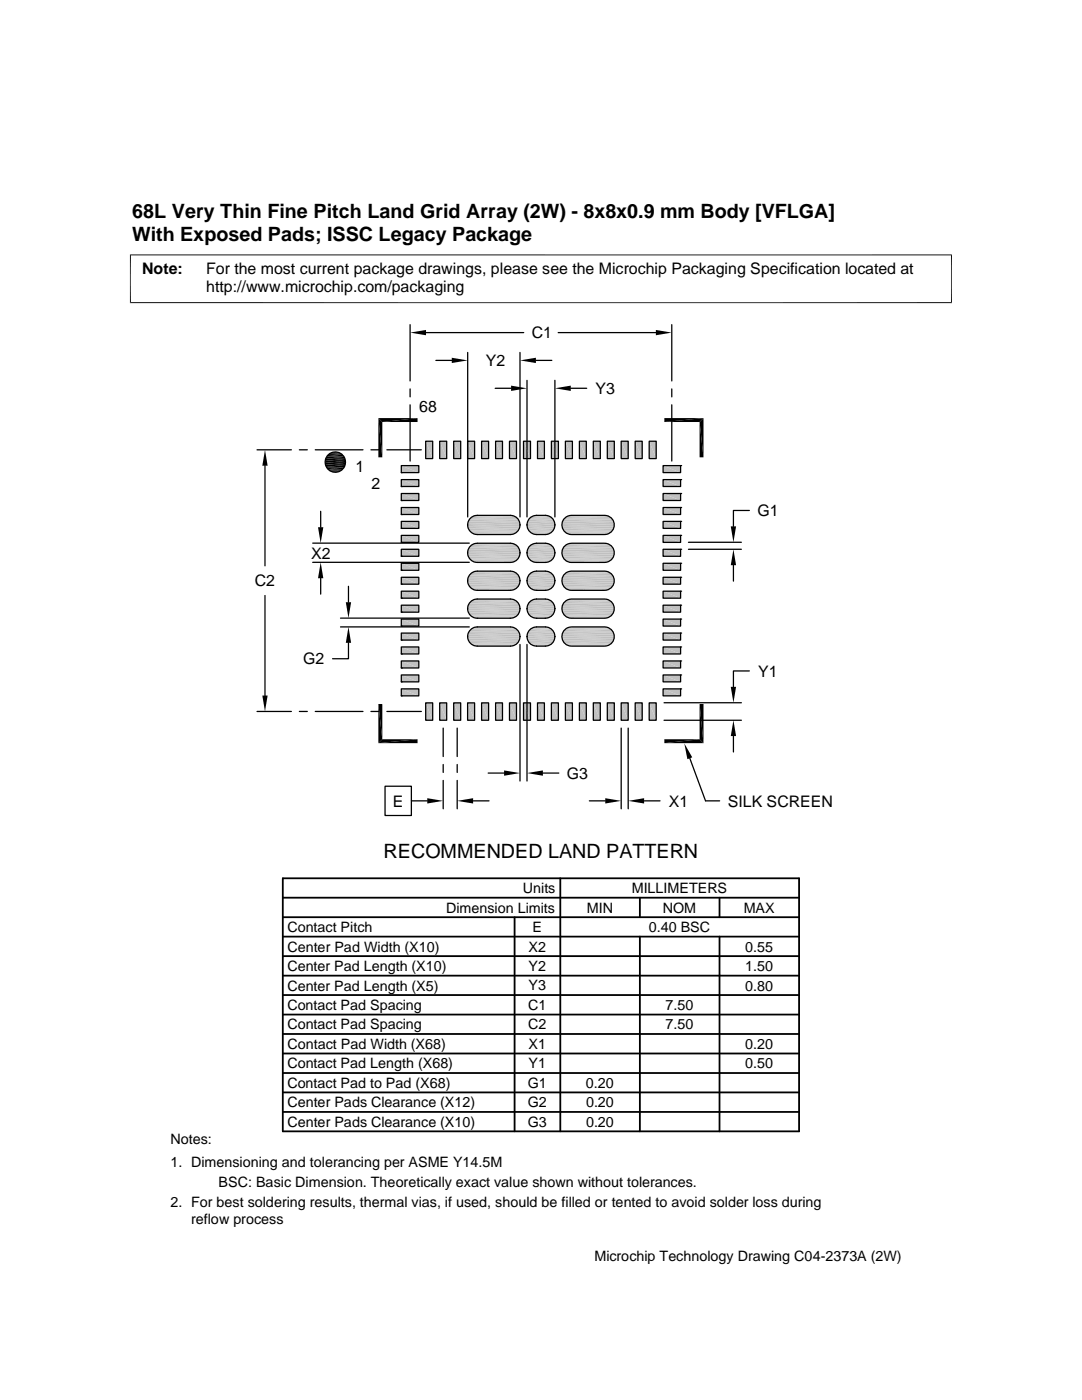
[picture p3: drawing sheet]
<svg xmlns="http://www.w3.org/2000/svg" width="216mm" height="279mm" viewBox="0 0 216 279" stroke-linecap="round" stroke-linejoin="round" font-family="sans-serif">
<g fill="#c0c0c0">
<path d="M129.5 88.1l1.4 3.4h-1.4z"/>
<path d="M129.5 88.1h1.4v3.4z"/>
<path d="M126.7 88.1l1.4 3.4h-1.4z"/>
<path d="M126.7 88.1h1.4v3.4z"/>
<path d="M124 88.1l1.3 3.4h-1.3z"/>
<path d="M124 88.1h1.3v3.4z"/>
<path d="M121.2 88.1l1.4 3.4h-1.4z"/>
<path d="M121.2 88.1h1.4v3.4z"/>
<path d="M118.4 88.1l1.4 3.4h-1.4z"/>
<path d="M118.4 88.1h1.4v3.4z"/>
<path d="M115.6 88.1l1.4 3.4h-1.4z"/>
<path d="M115.6 88.1h1.4v3.4z"/>
<path d="M112.8 88.1l1.4 3.4h-1.4z"/>
<path d="M112.8 88.1h1.4v3.4z"/>
<path d="M110 88.1l1.4 3.4h-1.4z"/>
<path d="M110 88.1h1.4v3.4z"/>
<path d="M107.3 88.1l1.3 3.4h-1.3z"/>
<path d="M107.3 88.1h1.3v3.4z"/>
<path d="M104.5 88.1l1.4 3.4h-1.4z"/>
<path d="M104.5 88.1h1.4v3.4z"/>
<path d="M101.7 88.1l1.4 3.4h-1.4z"/>
<path d="M101.7 88.1h1.4v3.4z"/>
<path d="M98.9 88.1l1.4 3.4h-1.4z"/>
<path d="M98.9 88.1h1.4v3.4z"/>
<path d="M96.1 88.1l1.4 3.4h-1.4z"/>
<path d="M96.1 88.1h1.4v3.4z"/>
<path d="M93.3 88.1l1.4 3.4h-1.4z"/>
<path d="M93.3 88.1h1.4v3.4z"/>
<path d="M90.5 88.1l1.4 3.4h-1.4z"/>
<path d="M90.5 88.1h1.4v3.4z"/>
<path d="M87.7 88.1l1.4 3.4h-1.4z"/>
<path d="M87.7 88.1h1.4v3.4z"/>
<path d="M84.9 88.1l1.4 3.4h-1.4z"/>
<path d="M84.9 88.1h1.4v3.4z"/>
<path d="M132.3 92.9l3.5 1.4h-3.5z"/>
<path d="M132.3 92.9h3.5v1.4z"/>
<path d="M80.1 92.9l3.5 1.4h-3.5z"/>
<path d="M80.1 92.9h3.5v1.4z"/>
<path d="M132.3 95.7l3.5 1.4h-3.5z"/>
<path d="M132.3 95.7h3.5v1.4z"/>
<path d="M80.1 95.7l3.5 1.4h-3.5z"/>
<path d="M80.1 95.7h3.5v1.4z"/>
<path d="M132.3 98.5l3.5 1.4h-3.5z"/>
<path d="M132.3 98.5h3.5v1.4z"/>
<path d="M80.1 98.5l3.5 1.4h-3.5z"/>
<path d="M80.1 98.5h3.5v1.4z"/>
<path d="M132.3 101.3l3.5 1.4h-3.5z"/>
<path d="M132.3 101.3h3.5v1.4z"/>
<path d="M80.1 101.3l3.5 1.4h-3.5z"/>
<path d="M80.1 101.3h3.5v1.4z"/>
<path d="M132.3 104.1l3.5 1.4h-3.5z"/>
<path d="M132.3 104.1h3.5v1.4z"/>
<path d="M80.1 104.1l3.5 1.4h-3.5z"/>
<path d="M80.1 104.1h3.5v1.4z"/>
<path d="M132.3 106.8l3.5 1.4h-3.5z"/>
<path d="M132.3 106.8h3.5v1.4z"/>
<path d="M80.1 106.8l3.5 1.4h-3.5z"/>
<path d="M80.1 106.8h3.5v1.4z"/>
<path d="M132.3 109.6l3.5 1.4h-3.5z"/>
<path d="M132.3 109.6h3.5v1.4z"/>
<path d="M80.1 109.6l3.5 1.4h-3.5z"/>
<path d="M80.1 109.6h3.5v1.4z"/>
<path d="M132.3 112.4l3.5 1.4h-3.5z"/>
<path d="M132.3 112.4h3.5v1.4z"/>
<path d="M80.1 112.4l3.5 1.4h-3.5z"/>
<path d="M80.1 112.4h3.5v1.4z"/>
<path d="M132.3 115.2l3.5 1.4h-3.5z"/>
<path d="M132.3 115.2h3.5v1.4z"/>
<path d="M80.1 115.2l3.5 1.4h-3.5z"/>
<path d="M80.1 115.2h3.5v1.4z"/>
<path d="M132.3 118l3.5 1.4h-3.5z"/>
<path d="M132.3 118h3.5v1.4z"/>
<path d="M80.1 118l3.5 1.4h-3.5z"/>
<path d="M80.1 118h3.5v1.4z"/>
<path d="M132.3 120.8l3.5 1.4h-3.5z"/>
<path d="M132.3 120.8h3.5v1.4z"/>
<path d="M80.1 120.8l3.5 1.4h-3.5z"/>
<path d="M80.1 120.8h3.5v1.4z"/>
<path d="M132.3 123.5l3.5 1.4h-3.5z"/>
<path d="M132.3 123.5h3.5v1.4z"/>
<path d="M80.1 123.5l3.5 1.4h-3.5z"/>
<path d="M80.1 123.5h3.5v1.4z"/>
<path d="M132.3 126.3l3.5 1.4h-3.5z"/>
<path d="M132.3 126.3h3.5v1.4z"/>
<path d="M80.1 126.3l3.5 1.4h-3.5z"/>
<path d="M80.1 126.3h3.5v1.4z"/>
<path d="M132.3 129.1l3.5 1.4h-3.5z"/>
<path d="M132.3 129.1h3.5v1.4z"/>
<path d="M80.1 129.1l3.5 1.4h-3.5z"/>
<path d="M80.1 129.1h3.5v1.4z"/>
<path d="M132.3 131.9l3.5 1.4h-3.5z"/>
<path d="M132.3 131.9h3.5v1.4z"/>
<path d="M80.1 131.9l3.5 1.4h-3.5z"/>
<path d="M80.1 131.9h3.5v1.4z"/>
<path d="M132.3 134.7l3.5 1.4h-3.5z"/>
<path d="M132.3 134.7h3.5v1.4z"/>
<path d="M80.1 134.7l3.5 1.4h-3.5z"/>
<path d="M80.1 134.7h3.5v1.4z"/>
<path d="M132.3 137.5l3.5 1.4h-3.5z"/>
<path d="M132.3 137.5h3.5v1.4z"/>
<path d="M80.1 137.5l3.5 1.4h-3.5z"/>
<path d="M80.1 137.5h3.5v1.4z"/>
<path d="M129.5 140.3l1.4 3.4h-1.4z"/>
<path d="M129.5 140.3h1.4v3.4z"/>
<path d="M126.7 140.3l1.4 3.4h-1.4z"/>
<path d="M126.7 140.3h1.4v3.4z"/>
<path d="M124 140.3l1.3 3.4h-1.3z"/>
<path d="M124 140.3h1.3v3.4z"/>
<path d="M121.2 140.3l1.4 3.4h-1.4z"/>
<path d="M121.2 140.3h1.4v3.4z"/>
<path d="M118.4 140.3l1.4 3.4h-1.4z"/>
<path d="M118.4 140.3h1.4v3.4z"/>
<path d="M115.6 140.3l1.4 3.4h-1.4z"/>
<path d="M115.6 140.3h1.4v3.4z"/>
<path d="M112.8 140.3l1.4 3.4h-1.4z"/>
<path d="M112.8 140.3h1.4v3.4z"/>
<path d="M110 140.3l1.4 3.4h-1.4z"/>
<path d="M110 140.3h1.4v3.4z"/>
<path d="M107.3 140.3l1.3 3.4h-1.3z"/>
<path d="M107.3 140.3h1.3v3.4z"/>
<path d="M104.5 140.3l1.4 3.4h-1.4z"/>
<path d="M104.5 140.3h1.4v3.4z"/>
<path d="M101.7 140.3l1.4 3.4h-1.4z"/>
<path d="M101.7 140.3h1.4v3.4z"/>
<path d="M98.9 140.3l1.4 3.4h-1.4z"/>
<path d="M98.9 140.3h1.4v3.4z"/>
<path d="M96.1 140.3l1.4 3.4h-1.4z"/>
<path d="M96.1 140.3h1.4v3.4z"/>
<path d="M93.3 140.3l1.4 3.4h-1.4z"/>
<path d="M93.3 140.3h1.4v3.4z"/>
<path d="M90.5 140.3l1.4 3.4h-1.4z"/>
<path d="M90.5 140.3h1.4v3.4z"/>
<path d="M87.7 140.3l1.4 3.4h-1.4z"/>
<path d="M87.7 140.3h1.4v3.4z"/>
<path d="M84.9 140.3l1.4 3.4h-1.4z"/>
<path d="M84.9 140.3h1.4v3.4z"/>
</g>
<g fill="none" stroke="#c0c0c0" stroke-width=".2">
<path d="M94.2 103.1h8.7M94.2 108.6h8.7M94.2 114.2h8.7M94.2 119.8h8.7M94.2 106.4h8.7M94.2 112h8.7M94.2 117.6h8.7M94.5 102.9h8.1M94.5 108.5h8.1M94.5 114.1h8.1M94.5 119.6h8.1M94.5 106.6h8.1"/>
<path d="M94.5 112.2h8.1M94.5 117.7h8.1M94.8 106.7h7.4M94.8 112.2h7.4M94.8 117.8h7.4M94.8 102.9h7.4M94.8 108.4h7.4M94.8 114h7.4M94.8 119.6h7.4M106 103.1h3.9M106 108.6h3.9M106 114.2h3.9"/>
<path d="M106 119.8h3.9M106 106.4h3.9M106 112h3.9M106 117.6h3.9M106.3 102.9h3.2M106.3 108.5h3.2M106.3 114.1h3.2M106.3 119.6h3.2M106.3 106.6h3.2M106.3 112.2h3.2M106.3 117.7h3.2M106.7 106.7h2.5"/>
<path d="M106.7 112.2h2.5M106.7 117.8h2.5M106.7 102.9h2.5M106.7 108.4h2.5M106.7 114h2.5M106.7 119.6h2.5M113 103.1h8.7M113 108.6h8.7M113 114.2h8.7M113 119.8h8.7M113 106.4h8.7M113 112h8.7"/>
<path d="M113 117.6h8.7M113.3 106.6h8.1M113.3 112.2h8.1M113.3 117.7h8.1M113.3 102.9h8.1M113.3 108.5h8.1M113.3 114.1h8.1M113.3 119.6h8.1M113.7 102.9h7.3M113.7 108.4h7.3M113.7 114h7.3M113.7 119.6h7.3"/>
<path d="M113.7 106.7h7.3M113.7 112.2h7.3M113.7 117.8h7.3M94.2 125.4h8.7M94.2 123.1h8.7M94.2 128.7h8.7M94.5 125.2h8.1M94.5 123.3h8.1M94.5 128.9h8.1M94.8 123.4h7.4M94.8 128.9h7.4M94.8 125.1h7.4"/>
<path d="M106 125.4h3.9M106 123.1h3.9M106 128.7h3.9M106.3 125.2h3.2M106.3 123.3h3.2M106.3 128.9h3.2M106.7 123.4h2.5M106.7 128.9h2.5M106.7 125.1h2.5M113 125.4h8.7M113 123.1h8.7M113 128.7h8.7"/>
<path d="M113.3 123.3h8.1M113.3 128.9h8.1M113.3 125.2h8.1M113.7 125.1h7.3M113.7 123.4h7.3M113.7 128.9h7.3"/>
</g>
<g fill="none" stroke="#c0c0c0" stroke-width=".23">
<path d="M93.9 103.3h9.3M93.9 108.8h9.3M93.9 106.2h9.3M105.7 103.3h4.5M105.7 108.8h4.5M105.7 106.2h4.5M112.7 103.3h9.3M112.7 108.8h9.3M112.7 106.2h9.3M93.9 125.6h9.3M93.9 122.9h9.3M93.9 128.5h9.3"/>
<path d="M105.7 125.6h4.5M105.7 122.9h4.5M105.7 128.5h4.5M112.7 125.6h9.3M112.7 122.9h9.3M112.7 128.5h9.3"/>
</g>
<g fill="none" stroke="#c0c0c0" stroke-width=".3">
<path d="M93.6 106h9.8M93.6 103.5h9.8M93.6 109.1h9.8M105.5 106h4.9M105.5 103.5h4.9M105.5 109.1h4.9M112.4 106h9.8M112.4 103.5h9.8M112.4 109.1h9.8M93.6 122.7h9.8M93.6 128.2h9.8M93.6 125.8h9.8"/>
<path d="M105.5 122.7h4.9M105.5 128.2h4.9M105.5 125.8h4.9M112.4 122.7h9.8M112.4 128.2h9.8M112.4 125.8h9.8"/>
</g>
<g fill="none" stroke="#c0c0c0" stroke-width=".34">
<path d="M93.5 111.2h10.1M93.5 116.8h10.1M93.5 103.9h10.1M93.5 109.4h10.1M93.5 115h10.1M105.3 111.2h5.3M105.3 116.8h5.3M105.3 103.9h5.3M105.3 109.4h5.3M105.3 115h5.3M112.3 111.2h10.1M112.3 116.8h10.1"/>
<path d="M112.3 103.9h10.1M112.3 109.4h10.1M112.3 115h10.1M93.5 122.4h10.1M93.5 127.9h10.1M93.5 120.6h10.1M105.3 122.4h5.3M105.3 127.9h5.3M105.3 120.6h5.3M112.3 122.4h10.1M112.3 127.9h10.1M112.3 120.6h10.1"/>
</g>
<g fill="none" stroke="#c0c0c0" stroke-width=".36">
<path d="M93.3 104.6h10.5M93.3 110.1h10.5M93.3 115.7h10.5M93.3 104.2h10.4M93.3 109.8h10.4M93.3 115.3h10.4M93.3 105.3h10.4M93.3 110.9h10.4M93.3 116.4h10.4M105.2 104.6h5.5M105.2 110.1h5.5M105.2 115.7h5.5"/>
<path d="M105.2 104.2h5.5M105.2 109.8h5.5M105.2 115.3h5.5M105.2 105.3h5.5M105.2 110.9h5.5M105.2 116.4h5.5M112.1 104.6h10.5M112.1 110.1h10.5M112.1 115.7h10.5M112.2 104.2h10.3M112.2 109.8h10.3M112.2 115.3h10.3"/>
<path d="M112.2 105.3h10.3M112.2 110.9h10.3M112.2 116.4h10.3M93.3 121.7h10.5M93.3 127.2h10.5M93.3 120.9h10.4M93.3 126.5h10.4M93.3 122h10.4M93.3 127.6h10.4M105.2 121.7h5.5M105.2 127.2h5.5M105.2 120.9h5.5"/>
<path d="M105.2 126.5h5.5M105.2 122h5.5M105.2 127.6h5.5M112.1 121.7h10.5M112.1 127.2h10.5M112.2 120.9h10.3M112.2 126.5h10.3M112.2 122h10.3M112.2 127.6h10.3"/>
</g>
<g fill="none" stroke="#c0c0c0" stroke-width=".38">
<path d="M93.3 104.9h10.5M93.3 110.5h10.5M93.3 116.1h10.5M105.2 104.9h5.5M105.2 110.5h5.5M105.2 116.1h5.5M112.1 104.9h10.5M112.1 110.5h10.5M112.1 116.1h10.5M93.3 121.3h10.5M93.3 126.9h10.5M105.2 121.3h5.5"/>
<path d="M105.2 126.9h5.5M112.1 121.3h10.5M112.1 126.9h10.5"/>
</g>
<path d="M93.5 105.7h10.1M105.3 105.7h5.3M112.3 105.7h10.1M93.5 126.1h10.1M105.3 126.1h5.3M112.3 126.1h10.1" fill="none" stroke="#c0c0c0" stroke-width=".32"/>
<path d="M93.6 111.5h9.8M93.6 117.1h9.8M93.6 114.7h9.8M105.5 111.5h4.9M105.5 117.1h4.9M105.5 114.7h4.9M112.4 111.5h9.8M112.4 117.1h9.8M112.4 114.7h9.8M93.6 120.3h9.8M105.5 120.3h4.9M112.4 120.3h9.8" fill="none" stroke="#c0c0c0" stroke-width=".28"/>
<path d="M93.9 114.4h9.3M93.9 120h9.3M93.9 111.8h9.3M93.9 117.4h9.3M105.7 114.4h4.5M105.7 120h4.5M105.7 111.8h4.5M105.7 117.4h4.5M112.7 114.4h9.3M112.7 120h9.3M112.7 111.8h9.3M112.7 117.4h9.3" fill="none" stroke="#c0c0c0" stroke-width=".25"/>
<g fill="none" stroke="#000" stroke-width=".25">
<path d="M81.8 64.8v11.2M81.8 77.6v1.6M85 66.4h19.5M87 71.9h3.1M93.3 70.3v32.9M98.8 77.5h3.2M103.8 70.3v32.9M105.2 75.9v27.3M106.9 71.9h3.2M110.7 75.9v27.3M111.4 66.4h19.5M113.9 77.5h3.2"/>
<path d="M134 64.8v11.2M134 77.6v1.6M51.3 89.8h6.8M52.9 92.9v20M59.7 89.8h1.6M62.9 89.8h9.5M65.5 90.7h2.8M65.5 93.8h2.8M74 89.8h1.6M77.2 89.8h6.9M80.1 98.5h3.5v1.4h-3.5zM80.1 99.9h.1"/>
<path d="M80.1 95.7h3.5v1.4h-3.5zM80.1 97.1h.1M80.1 92.9h3.5v1.4h-3.5zM80.1 94.3h.1M81.8 80.8v11.2M84.9 88.1h1.4v3.4h-1.4zM87.7 88.1h1.4v3.4h-1.4zM90.5 88.1h1.4v3.4h-1.4zM93.3 88.1h1.4v3.4h-1.4zM96.1 88.1h1.4v3.4h-1.4zM98.9 88.1h1.4v3.4h-1.4zM101.7 88.1h1.4v3.4h-1.4z"/>
<path d="M104.5 88.1h1.4v3.4h-1.4zM107.3 88.1h1.3v3.4h-1.3zM110 88.1h1.4v3.4h-1.4zM112.8 88.1h1.4v3.4h-1.4zM115.6 88.1h1.4v3.4h-1.4zM118.4 88.1h1.4v3.4h-1.4zM121.2 88.1h1.4v3.4h-1.4zM124 88.1h1.3v3.4h-1.3zM126.7 88.1h1.4v3.4h-1.4zM129.5 88.1h1.4v3.4h-1.4zM132.3 92.9h3.5v1.4h-3.5zM132.3 95.7h3.5v1.4h-3.5z"/>
<path d="M132.3 98.5h3.5v1.4h-3.5zM134 80.8v11.2M135.8 92.9h.1M135.8 95.7h.1M135.8 98.5h.1M52.9 118.9v19.9M62.4 112.2h31.2M62.4 108.4h31.2M64 102v3.2M64 115.4v3.2M69.5 117v3.2M80.1 118h3.5v1.4h-3.5z"/>
<path d="M80.1 119.4h.1M80.1 115.2h3.5v1.4h-3.5zM80.1 116.6h.1M80.1 112.4h3.5v1.4h-3.5zM80.1 113.8h.1M80.1 109.6h3.5v1.4h-3.5zM80.1 111h.1M80.1 106.8h3.5v1.4h-3.5zM80.1 108.2h.1M80.1 104.1h3.5v1.4h-3.5zM80.1 105.5h.1M80.1 101.3h3.5v1.4h-3.5z"/>
<path d="M80.1 102.7h.1M93.3 115.9h.1M93.3 110.3h.1M93.3 104.8h.1M103.8 115.9a1.91 1.91 0 0 0-1.9-1.9h-6.7a1.94 1.94 0 0 0-1.9 1.9M103.8 110.3a1.89 1.89 0 0 0-1.9-1.9h-6.7a1.92 1.92 0 0 0-1.9 1.9M103.8 104.8a1.89 1.89 0 0 0-1.9-2h-6.7a1.92 1.92 0 0 0-1.9 2M103.8 115.9h.1M103.8 110.3h.1M103.8 104.8h.1M103.8 115.9a1.91 1.91 0 0 1-1.9 1.9h-6.7a1.94 1.94 0 0 1-1.9-1.9M103.8 110.3a1.91 1.91 0 0 1-1.9 1.9h-6.7a1.94 1.94 0 0 1-1.9-1.9"/>
<path d="M103.8 104.8a1.92 1.92 0 0 1-1.9 1.9h-6.7a1.96 1.96 0 0 1-1.9-1.9M105.2 115.9h.1M105.2 110.3h.1M105.2 104.8h.1M110.7 115.9a1.91 1.91 0 0 0-1.9-1.9 3.8 3.8 0 0 0-2.9 .4 1.93 1.93 0 0 0-.7 1.5M110.7 110.3a1.89 1.89 0 0 0-1.9-1.9 3.9 3.9 0 0 0-2.9 .4 1.99 1.99 0 0 0-.7 1.5M110.7 104.8a1.89 1.89 0 0 0-1.9-2 3.9 3.9 0 0 0-2.9 .5 1.99 1.99 0 0 0-.7 1.5M110.7 115.9h.1M110.7 110.3h.1M110.7 104.8h.1M110.7 115.9a1.91 1.91 0 0 1-1.9 1.9 3.8 3.8 0 0 1-2.9-.4 1.93 1.93 0 0 1-.7-1.5M110.7 110.3a1.91 1.91 0 0 1-1.9 1.9 3.8 3.8 0 0 1-2.9-.4 1.93 1.93 0 0 1-.7-1.5"/>
<path d="M110.7 104.8a1.92 1.92 0 0 1-1.9 1.9 3.7 3.7 0 0 1-2.9-.4 1.91 1.91 0 0 1-.7-1.5M112.7 103.4l.6-.4 .7-.2h6.6a1.92 1.92 0 0 1 2 2 1.92 1.92 0 0 1-2 1.9h-6.6a1.92 1.92 0 0 1-1.7-1.2 1.92 1.92 0 0 1 .4-2.1zM112.7 108.9l.6-.3 .7-.2h6.6a1.92 1.92 0 0 1 2 1.9 1.92 1.92 0 0 1-2 1.9h-6.6a1.92 1.92 0 0 1-1.7-1.2 1.92 1.92 0 0 1 .4-2.1zM112.7 114.5l.6-.4 .7-.1h6.6a1.92 1.92 0 0 1 2 1.9 1.92 1.92 0 0 1-2 1.9h-6.6a1.92 1.92 0 0 1-1.7-1.2 1.92 1.92 0 0 1 .4-2.1zM132.3 101.3h3.5v1.4h-3.5zM132.3 104.1h3.5v1.4h-3.5zM132.3 106.8h3.5v1.4h-3.5zM132.3 109.6h3.5v1.4h-3.5zM132.3 112.4h3.5v1.4h-3.5zM132.3 115.2h3.5v1.4h-3.5zM132.3 118h3.5v1.4h-3.5zM135.8 101.3h.1"/>
<path d="M135.8 104.1h.1M135.8 106.8h.1M135.8 109.6h.1M135.8 112.4h.1M135.8 115.2h.1M135.8 118h.1M137.4 109.6h10.5M137.4 108.2h10.5M146.3 112.8v3.2M149.5 101.9h-3.2v3.2M67.9 125.1h25.7M67.9 123.4h25.7"/>
<path d="M69.5 128.3v3.2h-3.1M80.1 137.5h3.5v1.4h-3.5zM80.1 138.9h.1M80.1 134.7h3.5v1.4h-3.5zM80.1 136.1h.1M80.1 131.9h3.5v1.4h-3.5zM80.1 133.3h.1M80.1 129.1h3.5v1.4h-3.5zM80.1 130.5h.1M80.1 126.3h3.5v1.4h-3.5zM80.1 127.7h.1M80.1 123.5h3.5v1.4h-3.5z"/>
<path d="M80.1 124.9h.1M80.1 120.8h3.5v1.4h-3.5zM80.1 122.2h.1M93.3 121.5h.1M93.3 127h.1M103.8 121.5a1.91 1.91 0 0 0-1.9-2h-6.7a1.94 1.94 0 0 0-1.9 2M103.8 121.5h.1M103.8 121.5a1.89 1.89 0 0 1-1.9 1.9h-6.7a1.92 1.92 0 0 1-1.9-1.9M103.8 127a1.92 1.92 0 0 0-1.9-1.9h-6.7a1.96 1.96 0 0 0-1.9 1.9M103.8 127h.1M103.8 128.6v27.3M103.8 127a1.89 1.89 0 0 1-1.9 1.9h-6.7a1.92 1.92 0 0 1-1.9-1.9"/>
<path d="M105.2 127h.1M105.2 121.5h.1M105.2 128.6v27.3M110.7 127a1.92 1.92 0 0 0-1.9-1.9 3.7 3.7 0 0 0-2.9 .4 1.91 1.91 0 0 0-.7 1.5M110.7 121.5a1.91 1.91 0 0 0-1.9-2 3.8 3.8 0 0 0-2.9 .5 1.93 1.93 0 0 0-.7 1.5M110.7 127h.1M110.7 121.5h.1M110.7 127a1.89 1.89 0 0 1-1.9 1.9 3.9 3.9 0 0 1-2.9-.4 1.99 1.99 0 0 1-.7-1.5M110.7 121.5a1.89 1.89 0 0 1-1.9 1.9 3.9 3.9 0 0 1-2.9-.4 1.99 1.99 0 0 1-.7-1.5M112.7 120.1l.6-.4 .7-.2h6.6a1.92 1.92 0 0 1 2 2 1.92 1.92 0 0 1-2 1.9h-6.6a1.92 1.92 0 0 1-1.7-1.2 1.92 1.92 0 0 1 .4-2.1zM112.7 125.7l.6-.4 .7-.2h6.6a1.92 1.92 0 0 1 2 1.9 1.92 1.92 0 0 1-2 1.9h-6.6a1.91 1.91 0 0 1-1.7-1.1 1.91 1.91 0 0 1 .4-2.1zM132.3 120.8h3.5v1.4h-3.5z"/>
<path d="M132.3 123.5h3.5v1.4h-3.5zM132.3 126.3h3.5v1.4h-3.5zM132.3 129.1h3.5v1.4h-3.5zM132.3 131.9h3.5v1.4h-3.5zM132.3 134.7h3.5v1.4h-3.5zM132.3 137.5h3.5v1.4h-3.5zM135.8 120.8h.1M135.8 123.5h.1M135.8 126.3h.1M135.8 129.1h.1M135.8 131.9h.1M135.8 134.7h.1"/>
<path d="M135.8 137.5h.1M149.5 133.9h-3.2v3.2M51.3 142h6.8M59.7 142h1.6M62.9 142h9.5M74 142h1.6M76.8 156.9h5.3v5.9h-5.3zM77.2 142h6.9M82.1 159.8h3.2M84.9 140.3h1.4v3.4h-1.4zM87.7 140.3h1.4v3.4h-1.4zM88.4 145.3v5.7"/>
<path d="M88.4 152.6v1.6M88.4 155.7v5.7M90.5 140.3h1.4v3.4h-1.4zM91.2 145.3v5.7M91.2 152.6v1.6M91.2 155.7v5.7M93.3 140.3h1.4v3.4h-1.4zM94.4 159.8h3.2M96.1 140.3h1.4v3.4h-1.4zM97.4 154.3h3.2M98.9 140.3h1.4v3.4h-1.4zM101.7 140.3h1.4v3.4h-1.4z"/>
<path d="M104.5 140.3h1.4v3.4h-1.4zM107.3 140.3h1.3v3.4h-1.3zM108.3 154.3h3.2M110 140.3h1.4v3.4h-1.4zM112.8 140.3h1.4v3.4h-1.4zM115.6 140.3h1.4v3.4h-1.4zM117.6 159.8h3.2M118.4 140.3h1.4v3.4h-1.4zM121.2 140.3h1.4v3.4h-1.4zM124 140.3h1.3v3.4h-1.3zM124 145.3v16.1M125.3 145.3v16.1"/>
<path d="M126.7 140.3h1.4v3.4h-1.4zM128.5 159.8h3.2M129.5 140.3h1.4v3.4h-1.4zM132.5 143.7h15.4M132.5 140.3h15.4M137.6 151.3l3.2 8.5h2.8M146.3 146.9v3.2"/>
<circle cx="66.9" cy="92.2" r="2.03"/>
</g>
<g fill="#000">
<path d="M81.8 66.4l3.2-.6v1.1zM90.1 71.4l3.2 .5-3.2 .6zM102 77l3.2 .5-3.2 .5zM103.8 71.9l3.1-.5v1.1zM110.7 77.5l3.2-.5v1zM130.9 65.8l3.1 .6-3.1 .5zM52.9 89.8l.5 3.1h-1.1zM65.8 93.9l1.9 .2h-1.6zM66.1 90.3h1.6l.3 .2zM66.1 94.1l1.2 .1zM66.1 94.1h1.6l-.4 .1zM66.1 90.3l.4-.1 1.2 .1z"/>
<path d="M66.5 90.2l1.2 .1zM66.5 94.2h.8zM66.5 90.2h.8zM75.5 83.4l.8 7.9h-.8zM75.5 83.4h7.8l-7 .8zM75.5 83.4l.8 .8v7.1zM76.3 84.2l7-.8v.8zM132.6 83.4h7.8l-7.8 .8zM132.6 84.2l7.8-.8-.8 .8zM139.6 84.2l.8 7.1h-.8zM139.6 84.2l.8-.8v7.9zM63.5 105.2h1l-.5 3.2z"/>
<path d="M64 112.2l.5 3.2h-1zM146.3 109.6l.6 3.2h-1.1zM145.8 105.1h1.1l-.6 3.1zM52.3 138.8h1.1l-.5 3.2zM69 120.2h1.1l-.6 3.2zM69.5 125.1l.6 3.2h-1.1zM145.8 137.1h1.1l-.6 3.2zM75.5 140.5l.8 7-.8 .8zM75.5 140.5h.8v7zM75.5 148.3l7.8-.8v.8zM76.3 147.5h7l-7.8 .8zM85.3 159.3l3.1 .5-3.1 .6z"/>
<path d="M91.2 159.8l3.2-.5v1.1zM100.6 153.8l3.2 .5-3.2 .5zM105.2 154.3l3.1-.5v1zM120.8 159.3l3.2 .5-3.2 .6zM125.3 159.8l3.2-.5v1.1zM136.5 148.4l1.6 2.8-.9 .3zM139.6 140.5l.8 7.8-.8-.8zM132.6 147.5h7l-7 .8zM139.6 140.5h.8v7.8zM132.6 148.3l7-.8 .8 .8zM146.3 143.7l.6 3.2h-1.1z"/>
</g>
<path d="M26 50.8v9.7M189.9 50.8v9.7M189.9 50.9h-164M25.9 60.4h164M65.8 94h2.2M65.8 90.4h2.2" fill="none" stroke="#000" stroke-width=".2"/>
<path d="M65.2 93.5h3.4M65.2 90.9h3.4" fill="none" stroke="#000" stroke-width=".32"/>
<path d="M65 91.3h3.8M65 93.2h3.8" fill="none" stroke="#000" stroke-width=".34"/>
<path d="M64.9 92.8h4M64.9 91.6h4" fill="none" stroke="#000" stroke-width=".38"/>
<path d="M64.9 92.4h4M64.9 92h4" fill="none" stroke="#000" stroke-width=".4"/>
<g fill="none" stroke="#000" stroke-width=".36">
<path d="M56.4 179.2h103M56.4 175.3h103v50.5h-103zM111.8 175.3v50.5M127.7 179.2v3.8M143.6 179.2v3.8M56.4 183h103M56.4 190.8h103M56.4 186.9h103M56.4 194.7h103M56.4 198.6h103M102.7 183v42.8M127.7 186.9v38.9"/>
<path d="M143.6 186.9v38.9M56.4 206.4h103M56.4 210.2h103M56.4 218h103M56.4 214.1h103M56.4 202.5h103M56.4 221.9h103"/>
</g>
<g font-size="3.9">
<text x="26.4" y="43.5">68L Very Thin Fine Pitch Land Grid Array (2W) - 8x8x0.9 mm Body [VFLGA]</text>
<text x="26.4" y="48">With Exposed Pads; ISSC Legacy Package</text>
<text x="76.5" y="171.1">RECOMMENDED LAND PATTERN</text>
</g>
<g font-size="3.2">
<text x="28.4" y="54.6">Note:</text>
<text x="41.1" y="54.6">For the most current package drawings, please see the Microchip Packaging Specification located at</text>
<text x="41.1" y="58.3">http://www.microchip.com/packaging</text>
<text x="106.1" y="67.5">C1</text>
<text x="96.9" y="73.1">Y2</text>
<text x="83.7" y="82.3">68</text>
<text x="118.9" y="78.6">Y3</text>
<text x="70.9" y="94.2">1</text>
<text x="74.1" y="97.7">2</text>
<text x="151.1" y="103">G1</text>
<text x="62.1" y="111.5">X2</text>
<text x="50.8" y="117">C2</text>
<text x="60.5" y="132.6">G2</text>
<text x="151.3" y="135">Y1</text>
<text x="113.1" y="155.4">G3</text>
<text x="78.4" y="161">E</text>
<text x="133.5" y="161">X1</text>
<text x="145.2" y="161">SILK SCREEN</text>
</g>
<g font-size="2.9">
<text x="104.3" y="178.2">Units</text>
<text x="126" y="178.2">MILLIMETERS</text>
<text x="89" y="182.1">Dimension Limits</text>
<text x="117.1" y="182.1">MIN</text>
<text x="132.3" y="182.1">NOM</text>
<text x="148.4" y="182.1">MAX</text>
<text x="57.3" y="189.9">Center Pad Width (X10)</text>
<text x="57.3" y="186">Contact Pitch</text>
<text x="105.5" y="189.9">X2</text>
<text x="106.3" y="186">E</text>
<text x="129.5" y="186">0.40 BSC</text>
<text x="148.7" y="189.9">0.55</text>
<text x="57.3" y="197.7">Center Pad Length (X5)</text>
<text x="57.3" y="193.8">Center Pad Length (X10)</text>
<text x="105.5" y="197.7">Y3</text>
<text x="105.5" y="193.8">Y2</text>
<text x="148.7" y="197.7">0.80</text>
<text x="148.7" y="193.8">1.50</text>
<text x="57.3" y="201.6">Contact Pad Spacing</text>
<text x="105.4" y="201.6">C1</text>
<text x="132.8" y="201.6">7.50</text>
<text x="57.3" y="209.3">Contact Pad Width (X68)</text>
<text x="57.3" y="205.4">Contact Pad Spacing</text>
<text x="105.4" y="205.4">C2</text>
<text x="105.5" y="209.3">X1</text>
<text x="132.8" y="205.4">7.50</text>
<text x="148.7" y="209.3">0.20</text>
<text x="57.3" y="213.2">Contact Pad Length (X68)</text>
<text x="105.5" y="213.2">Y1</text>
<text x="148.7" y="213.2">0.50</text>
<text x="57.3" y="221">Center Pads Clearance (X12)</text>
<text x="57.3" y="217.1">Contact Pad to Pad (X68)</text>
<text x="105.3" y="217.1">G1</text>
<text x="105.3" y="221">G2</text>
<text x="116.9" y="217.1">0.20</text>
<text x="116.9" y="221">0.20</text>
<text x="57.3" y="224.9">Center Pads Clearance (X10)</text>
<text x="105.3" y="224.9">G3</text>
<text x="116.9" y="224.9">0.20</text>
<text x="34" y="228.3">Notes:</text>
<text x="34" y="232.9">1. Dimensioning and tolerancing per ASME Y14.5M</text>
<text x="43.6" y="236.9">BSC: Basic Dimension. Theoretically exact value shown without tolerances.</text>
<text x="34" y="241">2. For best soldering results, thermal vias, if used, should be filled or tented to avoid solder loss during</text>
<text x="38.1" y="244.3">reflow process</text>
<text x="118.6" y="251.7">Microchip Technology Drawing C04-2373A (2W)</text>
</g>
</svg>
